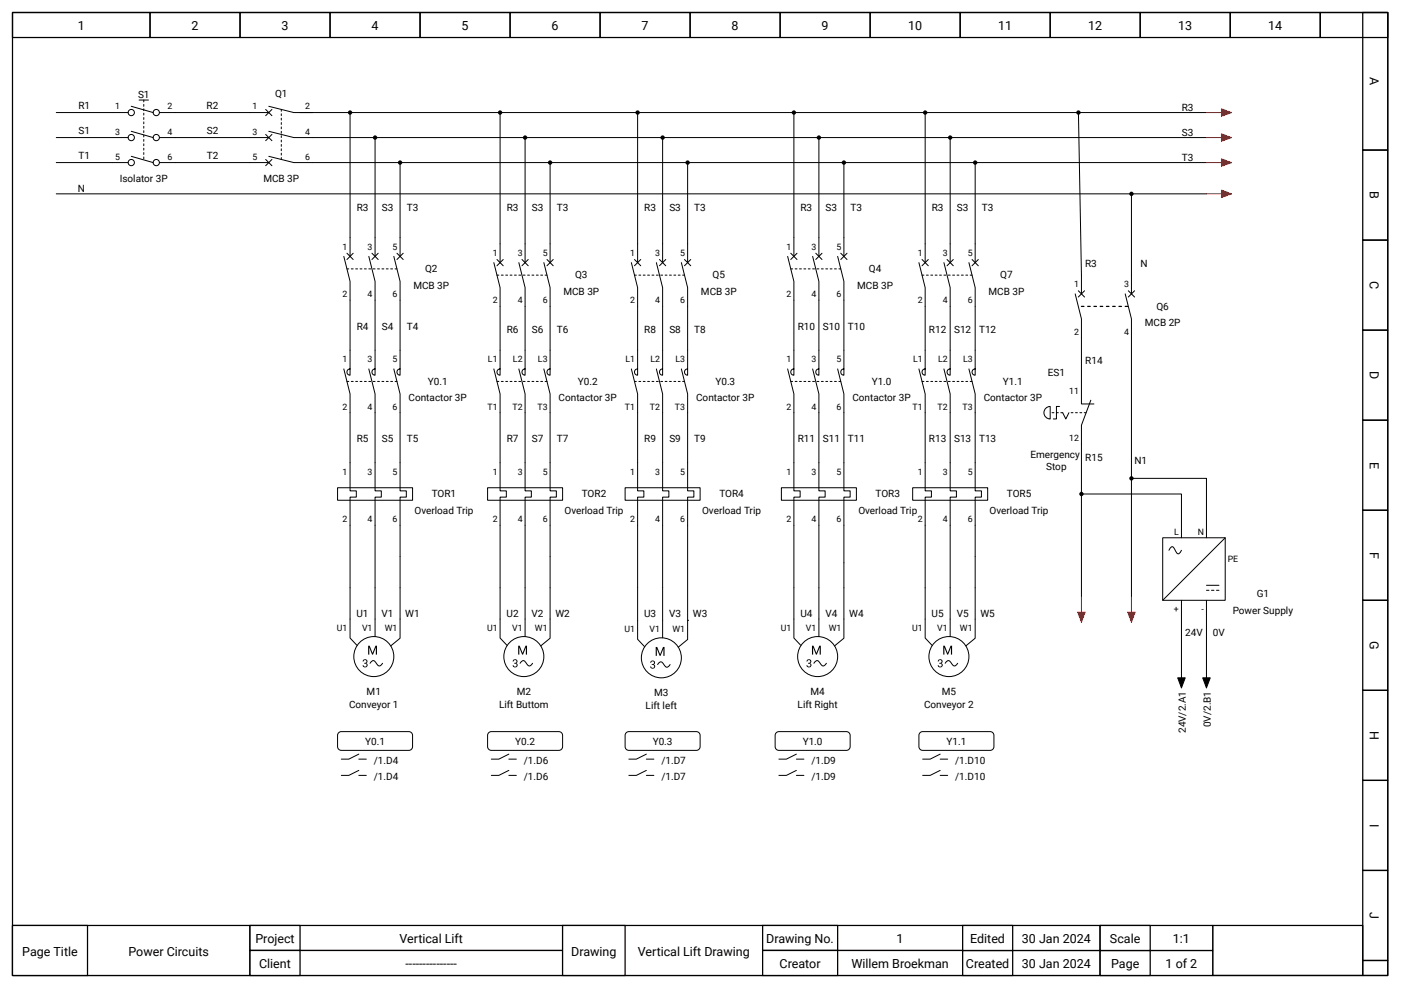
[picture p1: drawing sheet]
<svg xmlns="http://www.w3.org/2000/svg" width="297mm" height="210mm" viewBox="0 0 297 210" stroke-linecap="round" stroke-linejoin="round" font-family="sans-serif">
<path d="M256.6 195.8h31.8v10.6h-31.8z" fill-rule="evenodd" fill="#fff" stroke="#000" stroke-width=".26"/>
<g fill="none" stroke="#000" stroke-width=".26">
<path d="M2.6 2.6h291.1v203.8h-291.1zM2.6 2.6h29.1v5.3h-29.1zM31.7 2.6h19.1v5.3h-19.1zM50.8 2.6h19v5.3h-19zM69.8 2.6h19.1v5.3h-19.1zM88.9 2.6h19v5.3h-19zM107.9 2.6h19.1v5.3h-19.1zM127 2.6h19v5.3h-19zM146 2.6h19.1v5.3h-19.1zM165.1 2.6h19v5.3h-19zM184.1 2.6h19.1v5.3h-19.1zM203.2 2.6h19v5.3h-19z"/>
<path d="M222.2 2.6h19.1v5.3h-19.1zM241.3 2.6h19v5.3h-19zM260.3 2.6h19.1v5.3h-19.1zM279.4 2.6h14.3v5.3h-14.3zM288.4 2.6h5.3v29.1h-5.3zM288.4 31.7h5.3v19.1h-5.3zM288.4 50.8h5.3v19h-5.3zM288.4 69.8h5.3v19.1h-5.3zM288.4 88.9h5.3v19h-5.3zM288.4 107.9h5.3v19.1h-5.3zM288.4 127h5.3v19h-5.3zM288.4 146h5.3v19.1h-5.3z"/>
<path d="M288.4 165.1h5.3v19h-5.3zM288.4 184.1h5.3v19.1h-5.3zM288.4 203.2h5.3v3.2h-5.3z"/>
</g>
<g fill="#fff" stroke="#000" stroke-width=".26">
<path d="M2.6 195.8h50.3v10.6h-50.3z" fill-rule="evenodd"/>
<path d="M2.6 195.8h15.9v10.6h-15.9z" fill-rule="evenodd"/>
<path d="M52.9 195.8h66.2v5.3h-66.2z" fill-rule="evenodd"/>
<path d="M52.9 195.8h10.6v5.3h-10.6z" fill-rule="evenodd"/>
<path d="M52.9 201.1h66.2v5.3h-66.2z" fill-rule="evenodd"/>
<path d="M52.9 201.1h10.6v5.3h-10.6z" fill-rule="evenodd"/>
<path d="M119.1 195.8h42.3v10.6h-42.3z" fill-rule="evenodd"/>
<path d="M119.1 195.8h13.2v10.6h-13.2z" fill-rule="evenodd"/>
<path d="M161.4 195.8h42.3v5.3h-42.3z" fill-rule="evenodd"/>
<path d="M161.4 195.8h15.9v5.3h-15.9z" fill-rule="evenodd"/>
<path d="M161.4 201.1h42.3v5.3h-42.3z" fill-rule="evenodd"/>
<path d="M161.4 201.1h15.9v5.3h-15.9z" fill-rule="evenodd"/>
<path d="M203.7 201.1h29.1v5.3h-29.1z" fill-rule="evenodd"/>
<path d="M203.7 201.1h10.6v5.3h-10.6z" fill-rule="evenodd"/>
<path d="M203.7 195.8h29.1v5.3h-29.1z" fill-rule="evenodd"/>
<path d="M203.7 195.8h10.6v5.3h-10.6z" fill-rule="evenodd"/>
<path d="M232.8 201.1h23.8v5.3h-23.8z" fill-rule="evenodd"/>
<path d="M232.8 201.1h10.6v5.3h-10.6z" fill-rule="evenodd"/>
<path d="M232.8 195.8h23.8v5.3h-23.8z" fill-rule="evenodd"/>
<path d="M232.8 195.8h10.6v5.3h-10.6z" fill-rule="evenodd"/>
</g>
<path d="M11.9 23.8h11.9M11.9 29.1h11.9M11.9 34.4h11.9" fill="none" stroke="#000" stroke-width=".21"/>
<g fill="#fff" stroke="#000" stroke-width=".21">
<circle cx="27.8" cy="23.8" r=".66"/>
<circle cx="33.1" cy="23.8" r=".66"/>
</g>
<path d="M23.8 23.8h3.3M27.8 22.5l4.6 1.3M33.7 23.8h3.3" fill="none" stroke="#000" stroke-width=".21"/>
<g fill="#fff" stroke="#000" stroke-width=".21">
<circle cx="27.8" cy="29.1" r=".66"/>
<circle cx="33.1" cy="29.1" r=".66"/>
</g>
<path d="M23.8 29.1h3.3M27.8 27.8l4.6 1.3M33.7 29.1h3.3" fill="none" stroke="#000" stroke-width=".21"/>
<g fill="#fff" stroke="#000" stroke-width=".21">
<circle cx="27.8" cy="34.4" r=".66"/>
<circle cx="33.1" cy="34.4" r=".66"/>
</g>
<g fill="none" stroke="#000" stroke-width=".21">
<path d="M23.8 34.4h3.3M27.8 33.1l4.6 1.3M29.4 21.2h2M33.7 34.4h23.2M37 23.8h19.9M37 29.1h19.9M56.2 23.2l1.3 1.3M56.2 28.4l1.3 1.4M56.2 33.7l1.3 1.4M56.9 22.5l5.3 1.3h3.9M56.9 27.8l5.3 1.3h193.1M56.9 33.1l5.3 1.3h193.1"/>
<path d="M57.5 23.2l-1.3 1.3M57.5 28.4l-1.3 1.4M57.5 33.7l-1.3 1.4M63.5 23.8h191.8M11.9 41h243.4"/>
</g>
<path d="M30.4 21.2v12.5M59.5 33.7v-10.5" fill="none" stroke="#000" stroke-width=".21" stroke-dasharray=".4 .5"/>
<path d="M74.1 74.1v5.3a.66 .66 0 0 1-.7-.7 .66 .66 0 0 1 .7-.6z" fill-rule="evenodd" fill="#fff" stroke="#000" stroke-width=".21"/>
<path d="M72.8 78.1l1.3 5.2v4M78.1 78.1l1.3 5.2v4M83.3 78.1l1.4 5.2v4" fill="none" stroke="#000" stroke-width=".21"/>
<path d="M84 80.7h-10.6" fill="none" stroke="#000" stroke-width=".21" stroke-dasharray=".4 .5"/>
<g fill="#fff" stroke="#000" stroke-width=".21">
<path d="M79.4 74.1v5.3a.66 .66 0 0 1-.7-.7 .66 .66 0 0 1 .7-.6z" fill-rule="evenodd"/>
<path d="M84.7 74.1v5.3a.66 .66 0 0 1-.7-.7 .66 .66 0 0 1 .7-.6z" fill-rule="evenodd"/>
<circle cx="79.1" cy="138.9" r="4.2"/>
</g>
<g fill="#000">
<path d="M77.9 136.6h.3l.6 1.5 .7-1.5h.3v1.9h-.3l.1-1.5-.7 1.5h-.2l-.6-1.5 .1 1.5h-.3z" fill-rule="evenodd"/>
<path d="M76.9 139.6l.4-.1 .3 .1 .2 .4-.3 .3 .2 .2a.53 .53 0 0 1-.3 .7 .53 .53 0 0 1-.7-.5h.2a.32 .32 0 0 0 .5 .3 .32 .32 0 0 0 0-.6h-.3v-.2l.4-.1v-.4h-.3l-.2 .2h-.3z" fill-rule="evenodd"/>
</g>
<g fill="none" stroke="#000" stroke-width=".21">
<path d="M74.1 23.8v26.5M79.4 29.1v21.2M84.7 34.4v15.9M74.1 63.5v10.6M79.4 63.5v10.6M84.7 63.5v10.6M74.1 87.3v15.9M79.4 87.3v15.9M84.7 87.3v15.9M74.1 105.8v29.2l1.4 1.5M79.4 105.8v28.9M84.7 105.8v5.3"/>
<path d="M84.7 124.4v10.6l-2 1.6M78.3 140.3l.4-.4a.77 .77 0 0 1 1.1 .6l.4 .4 .4-.1 .4-.5"/>
</g>
<g fill="#000">
<circle cx="74.1" cy="23.8" r=".46"/>
<circle cx="79.4" cy="29.1" r=".46"/>
<circle cx="84.7" cy="34.4" r=".46"/>
</g>
<path d="M71.4 103.2h15.9v2.6h-15.9z" fill-rule="evenodd" fill="#fff" stroke="#000" stroke-width=".21"/>
<g fill="none" stroke="#000" stroke-width=".21">
<path d="M72.8 54.2l1.3 5.3v4M73.4 53.6l1.3 1.3M74.1 50.3v3.9M74.7 53.6l-1.3 1.3M78.1 54.2l1.3 5.3v4M78.7 53.6l1.3 1.3M79.4 50.3v3.9M80 53.6l-1.3 1.3M83.3 54.2l1.4 5.3v4M84 53.6l1.3 1.3M84.7 50.3v3.9M85.3 53.6l-1.3 1.3"/>
<path d="M74.1 103.2v.6h1.3v1.4h-1.3v.6M79.4 103.2v.6h1.3v1.4h-1.3v.6M84.7 103.2v.6h1.3v1.4h-1.3v.6"/>
</g>
<path d="M84 56.9h-10.6" fill="none" stroke="#000" stroke-width=".21" stroke-dasharray=".4 .5"/>
<path d="M105.8 74.1v5.3a.66 .66 0 0 1-.6-.7 .66 .66 0 0 1 .6-.6z" fill-rule="evenodd" fill="#fff" stroke="#000" stroke-width=".21"/>
<path d="M104.5 78.1l1.3 5.2v4M109.8 78.1l1.3 5.2v4M115.1 78.1l1.3 5.2v4" fill="none" stroke="#000" stroke-width=".21"/>
<path d="M115.8 80.7h-10.6" fill="none" stroke="#000" stroke-width=".21" stroke-dasharray=".4 .5"/>
<g fill="#fff" stroke="#000" stroke-width=".21">
<path d="M111.1 74.1v5.3a.66 .66 0 0 1-.6-.7 .66 .66 0 0 1 .6-.6z" fill-rule="evenodd"/>
<path d="M116.4 74.1v5.3a.66 .66 0 0 1-.6-.7 .66 .66 0 0 1 .6-.6z" fill-rule="evenodd"/>
<circle cx="110.9" cy="138.9" r="4.2"/>
</g>
<g fill="#000">
<path d="M109.7 136.6h.3l.6 1.5 .6-1.5h.3v1.9h-.2v-1.5l-.6 1.5h-.2l-.6-1.5v1.5h-.2z" fill-rule="evenodd"/>
<path d="M108.6 139.6l.4-.1 .4 .1 .1 .4-.2 .3 .2 .2a.53 .53 0 0 1-.4 .7 .53 .53 0 0 1-.6-.5h.2a.32 .32 0 0 0 .5 .3 .32 .32 0 0 0 0-.6h-.4v-.2l.5-.1-.1-.4h-.3l-.2 .2h-.2z" fill-rule="evenodd"/>
</g>
<g fill="none" stroke="#000" stroke-width=".21">
<path d="M105.8 23.8v27.8M111.1 29.1v22.5M116.4 34.4v17.2M105.8 64.8v9.3M111.1 64.8v9.3M116.4 64.8v9.3M105.8 87.3v15.9M111.1 87.3v15.9M116.4 87.3v15.9M105.8 105.8v29.2l1.5 1.5M111.1 105.8v28.9M116.4 105.8v5.3"/>
<path d="M116.4 124.4v10.6l-2 1.6M110.1 140.3l.4-.4a.77 .77 0 0 1 1 .6l.5 .4 .3-.1 .4-.5"/>
</g>
<g fill="#000">
<circle cx="105.8" cy="23.8" r=".46"/>
<circle cx="111.1" cy="29.1" r=".46"/>
<circle cx="116.4" cy="34.4" r=".46"/>
</g>
<path d="M103.2 103.2h15.9v2.6h-15.9z" fill-rule="evenodd" fill="#fff" stroke="#000" stroke-width=".21"/>
<g fill="none" stroke="#000" stroke-width=".21">
<path d="M104.5 55.6l1.3 5.3v3.9M105.2 54.9l1.3 1.3M105.8 51.6v4M106.5 54.9l-1.3 1.3M109.8 55.6l1.3 5.3v3.9M110.5 54.9l1.3 1.3M111.1 51.6v4M111.8 54.9l-1.3 1.3M115.1 55.6l1.3 5.3v3.9M115.8 54.9l1.3 1.3M116.4 51.6v4M117.1 54.9l-1.3 1.3"/>
<path d="M105.8 103.2v.6h1.4v1.4h-1.4v.6M111.1 103.2v.6h1.3v1.4h-1.3v.6M116.4 103.2v.6h1.3v1.4h-1.3v.6"/>
</g>
<path d="M115.8 58.2h-10.6" fill="none" stroke="#000" stroke-width=".21" stroke-dasharray=".4 .5"/>
<path d="M168 74.1v5.3a.66 .66 0 0 1-.7-.7 .66 .66 0 0 1 .7-.6z" fill-rule="evenodd" fill="#fff" stroke="#000" stroke-width=".21"/>
<path d="M166.7 78.1l1.3 5.2v4M172 78.1l1.3 5.2v4M177.3 78.1l1.3 5.2v4" fill="none" stroke="#000" stroke-width=".21"/>
<path d="M177.9 80.7h-10.6" fill="none" stroke="#000" stroke-width=".21" stroke-dasharray=".4 .5"/>
<g fill="#fff" stroke="#000" stroke-width=".21">
<path d="M173.3 74.1v5.3a.66 .66 0 0 1-.7-.7 .66 .66 0 0 1 .7-.6z" fill-rule="evenodd"/>
<path d="M178.6 74.1v5.3a.66 .66 0 0 1-.7-.7 .66 .66 0 0 1 .7-.6z" fill-rule="evenodd"/>
<circle cx="173" cy="138.9" r="4.2"/>
</g>
<g fill="#000">
<path d="M171.8 136.6h.4l.6 1.5 .6-1.5h.3v1.9h-.2v-1.5l-.6 1.5h-.2l-.6-1.5v1.5h-.3z" fill-rule="evenodd"/>
<path d="M170.8 139.6l.4-.1 .4 .1 .1 .4-.3 .3 .3 .2a.53 .53 0 0 1-.4 .7 .53 .53 0 0 1-.6-.5h.2a.32 .32 0 0 0 .5 .3 .32 .32 0 0 0 0-.6h-.4v-.2l.4-.1v-.4h-.3l-.2 .2h-.2z" fill-rule="evenodd"/>
</g>
<g fill="none" stroke="#000" stroke-width=".21">
<path d="M168 23.8v26.5M173.3 29.1v21.2M178.6 34.4v15.9M168 63.5v10.6M173.3 63.5v10.6M178.6 63.5v10.6M168 87.3v15.9M173.3 87.3v15.9M178.6 87.3v15.9M168 105.8v29.2l1.5 1.5M173.3 105.8v28.9M178.6 105.8v5.3"/>
<path d="M178.6 124.4v10.6l-2 1.6M172.2 140.3l.4-.4a.77 .77 0 0 1 1.1 .6l.5 .4 .3-.1 .4-.5"/>
</g>
<g fill="#000">
<circle cx="168" cy="23.8" r=".46"/>
<circle cx="173.3" cy="29.1" r=".46"/>
<circle cx="178.6" cy="34.4" r=".46"/>
</g>
<path d="M165.4 103.2h15.8v2.6h-15.8z" fill-rule="evenodd" fill="#fff" stroke="#000" stroke-width=".21"/>
<g fill="none" stroke="#000" stroke-width=".21">
<path d="M166.7 54.2l1.3 5.3v4M167.3 53.6l1.4 1.3M168 50.3v3.9M168.7 53.6l-1.4 1.3M172 54.2l1.3 5.3v4M172.6 53.6l1.4 1.3M173.3 50.3v3.9M174 53.6l-1.4 1.3M177.3 54.2l1.3 5.3v4M177.9 53.6l1.4 1.3M178.6 50.3v3.9M179.3 53.6l-1.4 1.3"/>
<path d="M84.7 111.1v13.3M116.4 111.1v13.3M168 103.2v.6h1.3v1.4h-1.3v.6M173.3 103.2v.6h1.3v1.4h-1.3v.6M178.6 103.2v.6h1.3v1.4h-1.3v.6M178.6 111.1v13.3"/>
</g>
<path d="M177.9 56.9h-10.6" fill="none" stroke="#000" stroke-width=".21" stroke-dasharray=".4 .5"/>
<g fill="#f00" stroke="#f00" stroke-width=".21">
<path d="M255.3 23.8h5.3l-2.1 .8v-1.6l2.1 .8z" fill-rule="evenodd"/>
<path d="M255.3 29.1h5.3l-2.1 .8v-1.6l2.1 .8z" fill-rule="evenodd"/>
<path d="M255.3 34.4h5.3l-2.1 .8v-1.6l2.1 .8z" fill-rule="evenodd"/>
<path d="M255.3 41h5.3l-2.1 .8v-1.6l2.1 .8z" fill-rule="evenodd"/>
</g>
<path d="M246.1 113.8h13.2v13.2h-13.2z" fill-rule="evenodd" fill="#fff" stroke="#000" stroke-width=".21"/>
<g fill="none" stroke="#000" stroke-width=".21">
<path d="M228.2 23.8l.7 38.4M239.4 41v21.2M227.5 62.2l1.4 5.3v3.9M228.2 61.5l1.3 1.3M229.5 61.5l-1.3 1.3M238.1 62.2l1.3 5.3v3.9M238.8 61.5l1.3 1.3M240.1 61.5l-1.3 1.3M228.9 80.7v4.8h2.6M230.8 84.7l-1.9 5.3v3.9M247.4 116.4l.6-.7a1.54 1.54 0 0 1 1 1.2l.4 .3 .6-.8M259.3 113.8l-13.2 13.2"/>
<path d="M255.3 123.8h2.7M255.3 124.9h.6M256.4 124.9h.5M257.4 124.9h.6"/>
</g>
<g fill="#000">
<circle cx="228.2" cy="23.8" r=".46"/>
<circle cx="239.4" cy="41" r=".46"/>
</g>
<path d="M228.9 64.8h10.5" fill="none" stroke="#000" stroke-width=".26" stroke-dasharray=".5 .8"/>
<path d="M221.5 86.2l.7-.2v2.6a1.32 1.32 0 0 1-1.2-.9 1.32 1.32 0 0 1 .5-1.5z" fill-rule="evenodd" fill="#fff" stroke="#000" stroke-width=".21"/>
<path d="M224.9 87.3h-2.7M229.9 87.3h-3.7" fill="none" stroke="#000" stroke-width=".21" stroke-dasharray=".4 .5"/>
<path d="M228.9 71.4v9.3M239.4 71.4v54.9M224.2 86h-.6v2.6h-.7M224.9 87.3l.7 1.3 .6-1.3M228.9 93.9v32.4M228.9 104.5h21.1v9.3M239.4 101.2h15.9v12.6M250 127v13.2M255.3 127v13.2" fill="none" stroke="#000" stroke-width=".21"/>
<g fill="#000">
<circle cx="228.9" cy="104.5" r=".46"/>
<circle cx="239.4" cy="101.2" r=".46"/>
</g>
<g fill="#f00" stroke="#f00" stroke-width=".21">
<path d="M228.9 126.3v5.3l-.8-2.1h1.6l-.8 2.1z" fill-rule="evenodd"/>
<path d="M239.4 126.3v5.3l-.7-2.1h1.5l-.8 2.1z" fill-rule="evenodd"/>
</g>
<g fill="#000" stroke="#000" stroke-width=".21">
<path d="M250 140.2v5.3l-.8-2.1h1.6l-.8 2.1z" fill-rule="evenodd"/>
<path d="M255.3 140.2v5.3l-.8-2.1h1.6l-.8 2.1z" fill-rule="evenodd"/>
</g>
<path d="M134.9 74.1v5.3a.66 .66 0 0 1-.6-.7 .66 .66 0 0 1 .6-.6z" fill-rule="evenodd" fill="#fff" stroke="#000" stroke-width=".21"/>
<path d="M133.6 78.1l1.3 5.2v4M138.9 78.1l1.3 5.2v4M144.2 78.1l1.3 5.2v4" fill="none" stroke="#000" stroke-width=".21"/>
<path d="M144.9 80.7h-10.6" fill="none" stroke="#000" stroke-width=".21" stroke-dasharray=".4 .5"/>
<g fill="#fff" stroke="#000" stroke-width=".21">
<path d="M140.2 74.1v5.3a.66 .66 0 0 1-.6-.7 .66 .66 0 0 1 .6-.6z" fill-rule="evenodd"/>
<path d="M145.5 74.1v5.3a.66 .66 0 0 1-.6-.7 .66 .66 0 0 1 .6-.6z" fill-rule="evenodd"/>
<circle cx="140" cy="139.2" r="4.2"/>
</g>
<g fill="#000">
<path d="M138.8 136.9h.3l.6 1.5 .6-1.5h.3v1.9h-.2v-1.6l-.6 1.6h-.2l-.6-1.6v1.6h-.2z" fill-rule="evenodd"/>
<path d="M137.7 139.9l.4-.2 .4 .2 .1 .4-.2 .3 .2 .1a.53 .53 0 0 1-.3 .8 .53 .53 0 0 1-.7-.5h.2a.32 .32 0 0 0 .5 .3 .32 .32 0 0 0 0-.6h-.4v-.2l.5-.1-.1-.4-.3-.1-.2 .3h-.2z" fill-rule="evenodd"/>
</g>
<g fill="none" stroke="#000" stroke-width=".21">
<path d="M134.9 23.8v27.8M140.2 29.1v22.5M145.5 34.4v17.2M134.9 64.8v9.3M140.2 64.8v9.3M145.5 64.8v9.3M134.9 87.3v15.9M140.2 87.3v15.9M145.5 87.3v15.9M134.9 105.8v29.4l1.5 1.6M140.2 105.8v29.1M145.5 105.8v5.3"/>
<path d="M145.5 131.2v4.1l-1.9 1.6M145.5 131.2h.1M139.2 140.6l.4-.5a.77 .77 0 0 1 1 .7l.5 .4 .3-.2 .4-.4"/>
</g>
<g fill="#000">
<circle cx="134.9" cy="23.8" r=".46"/>
<circle cx="140.2" cy="29.1" r=".46"/>
<circle cx="145.5" cy="34.4" r=".46"/>
</g>
<path d="M132.3 103.2h15.9v2.6h-15.9z" fill-rule="evenodd" fill="#fff" stroke="#000" stroke-width=".21"/>
<g fill="none" stroke="#000" stroke-width=".21">
<path d="M133.6 55.6l1.3 5.3v3.9M134.3 54.9l1.3 1.3M134.9 51.6v4M135.6 54.9l-1.3 1.3M138.9 55.6l1.3 5.3v3.9M139.6 54.9l1.3 1.3M140.2 51.6v4M140.9 54.9l-1.3 1.3M144.2 55.6l1.3 5.3v3.9M144.9 54.9l1.3 1.3M145.5 51.6v4M146.2 54.9l-1.3 1.3"/>
<path d="M134.9 103.2v.6h1.4v1.4h-1.4v.6M140.2 103.2v.6h1.4v1.4h-1.4v.6M145.5 103.2v.6h1.3v1.4h-1.3v.6M145.5 111.1v20.1"/>
</g>
<path d="M144.9 58.2h-10.6" fill="none" stroke="#000" stroke-width=".21" stroke-dasharray=".4 .5"/>
<path d="M195.8 74.1v5.3a.66 .66 0 0 1-.7-.7 .66 .66 0 0 1 .7-.6z" fill-rule="evenodd" fill="#fff" stroke="#000" stroke-width=".21"/>
<path d="M194.5 78.1l1.3 5.2v4M199.8 78.1l1.3 5.2v4M205.1 78.1l1.3 5.2v4" fill="none" stroke="#000" stroke-width=".21"/>
<path d="M205.7 80.7h-10.6" fill="none" stroke="#000" stroke-width=".21" stroke-dasharray=".4 .5"/>
<g fill="#fff" stroke="#000" stroke-width=".21">
<path d="M201.1 74.1v5.3a.66 .66 0 0 1-.7-.7 .66 .66 0 0 1 .7-.6z" fill-rule="evenodd"/>
<path d="M206.4 74.1v5.3a.66 .66 0 0 1-.7-.7 .66 .66 0 0 1 .7-.6z" fill-rule="evenodd"/>
<circle cx="200.8" cy="138.9" r="4.2"/>
</g>
<g fill="#000">
<path d="M199.6 136.6h.3l.7 1.5 .6-1.5h.3v1.9h-.3l.1-1.5-.7 1.5h-.1l-.7-1.5 .1 1.5h-.3z" fill-rule="evenodd"/>
<path d="M198.6 139.6l.4-.1 .3 .1 .2 .4-.3 .3 .2 .2a.53 .53 0 0 1-.3 .7 .53 .53 0 0 1-.7-.5h.3a.32 .32 0 0 0 .4 .3 .32 .32 0 0 0 0-.6h-.3v-.2l.4-.1v-.4h-.3l-.2 .2h-.2z" fill-rule="evenodd"/>
</g>
<g fill="none" stroke="#000" stroke-width=".21">
<path d="M195.8 23.8v27.8M201.1 29.1v22.5M206.4 34.4v17.2M195.8 64.8v9.3M201.1 64.8v9.3M206.4 64.8v9.3M195.8 87.3v15.9M201.1 87.3v15.9M206.4 87.3v15.9M195.8 105.8v29.2l1.4 1.5M201.1 105.8v28.9M206.4 105.8v5.3"/>
<path d="M206.4 124.4v10.6l-2 1.6M200 140.3l.4-.4a.77 .77 0 0 1 1.1 .6l.5 .4 .3-.1 .4-.5"/>
</g>
<g fill="#000">
<circle cx="195.8" cy="23.8" r=".46"/>
<circle cx="201.1" cy="29.1" r=".46"/>
<circle cx="206.4" cy="34.4" r=".46"/>
</g>
<path d="M193.1 103.2h15.9v2.6h-15.9z" fill-rule="evenodd" fill="#fff" stroke="#000" stroke-width=".21"/>
<g fill="none" stroke="#000" stroke-width=".21">
<path d="M194.5 55.6l1.3 5.3v3.9M195.1 54.9l1.4 1.3M195.8 51.6v4M196.5 54.9l-1.4 1.3M199.8 55.6l1.3 5.3v3.9M200.4 54.9l1.3 1.3M201.1 51.6v4M201.7 54.9l-1.3 1.3M205.1 55.6l1.3 5.3v3.9M205.7 54.9l1.3 1.3M206.4 51.6v4M207 54.9l-1.3 1.3"/>
<path d="M195.8 103.2v.6h1.3v1.4h-1.3v.6M201.1 103.2v.6h1.3v1.4h-1.3v.6M206.4 103.2v.6h1.3v1.4h-1.3v.6M206.4 111.1v13.3"/>
</g>
<path d="M205.7 58.2h-10.6" fill="none" stroke="#000" stroke-width=".21" stroke-dasharray=".4 .5"/>
<path d="M71.7 155l.5-.2h14.3a.79 .79 0 0 1 .8 .8v2.4a.79 .79 0 0 1-.8 .7h-14.3a.79 .79 0 0 1-.8-.7v-2.4z" fill-rule="evenodd" fill="#fff" stroke="#000" stroke-width=".21"/>
<path d="M75.9 159.5l-2.1 1.1h-1.6M75.9 163l-2.1 1h-1.6M75.9 160.6h1.6M75.9 164h1.6" fill="none" stroke="#000" stroke-width=".21"/>
<path d="M103.4 155l.6-.2h14.3a.79 .79 0 0 1 .8 .8v2.4a.79 .79 0 0 1-.8 .7h-14.3a.79 .79 0 0 1-.8-.7v-2.4z" fill-rule="evenodd" fill="#fff" stroke="#000" stroke-width=".21"/>
<path d="M107.7 159.5l-2.1 1.1h-1.6M107.7 163l-2.1 1h-1.6M107.7 160.6h1.6M107.7 164h1.6" fill="none" stroke="#000" stroke-width=".21"/>
<path d="M132.5 155l.6-.2h14.3a.79 .79 0 0 1 .8 .8v2.4a.79 .79 0 0 1-.8 .7h-14.3a.79 .79 0 0 1-.8-.7v-2.4z" fill-rule="evenodd" fill="#fff" stroke="#000" stroke-width=".21"/>
<path d="M136.8 159.5l-2.1 1.1h-1.6M136.8 163l-2.1 1h-1.6M136.8 160.6h1.6M136.8 164h1.6" fill="none" stroke="#000" stroke-width=".21"/>
<path d="M164.3 155l.5-.2h14.3a.79 .79 0 0 1 .8 .8v2.4a.79 .79 0 0 1-.8 .7h-14.3a.79 .79 0 0 1-.8-.7v-2.4z" fill-rule="evenodd" fill="#fff" stroke="#000" stroke-width=".21"/>
<path d="M168.5 159.5l-2.1 1.1h-1.6M168.5 163l-2.1 1h-1.6M168.5 160.6h1.6M168.5 164h1.6" fill="none" stroke="#000" stroke-width=".21"/>
<path d="M194.7 155l.6-.2h14.2a.79 .79 0 0 1 .8 .8v2.4a.79 .79 0 0 1-.8 .7h-14.2a.79 .79 0 0 1-.8-.7v-2.4z" fill-rule="evenodd" fill="#fff" stroke="#000" stroke-width=".21"/>
<path d="M199 159.5l-2.2 1.1h-1.5M199 163l-2.2 1h-1.5M199 160.6h1.6M199 164h1.6" fill="none" stroke="#000" stroke-width=".21"/>
<g font-size="2.6">
<text x="16.5" y="6.4">1</text>
<text x="40.5" y="6.4">2</text>
<text x="59.6" y="6.4">3</text>
<text x="78.6" y="6.4">4</text>
<text x="97.7" y="6.4">5</text>
<text x="116.7" y="6.4">6</text>
<text x="135.8" y="6.4">7</text>
<text x="154.8" y="6.4">8</text>
<text x="173.9" y="6.4">9</text>
<text x="192.2" y="6.4">10</text>
<text x="211.2" y="6.4">11</text>
<text x="230.3" y="6.4">12</text>
<text x="249.3" y="6.4">13</text>
<text x="268.4" y="6.4">14</text>
<text x="289.9" y="16.3" transform="rotate(90 289.9 16.3)">A</text>
<text x="289.9" y="40.5" transform="rotate(90 289.9 40.5)">B</text>
<text x="289.9" y="59.5" transform="rotate(90 289.9 59.5)">C</text>
<text x="289.9" y="78.5" transform="rotate(90 289.9 78.5)">D</text>
<text x="289.9" y="97.7" transform="rotate(90 289.9 97.7)">E</text>
<text x="289.9" y="116.7" transform="rotate(90 289.9 116.7)">F</text>
<text x="289.9" y="135.6" transform="rotate(90 289.9 135.6)">G</text>
<text x="289.9" y="154.6" transform="rotate(90 289.9 154.6)">H</text>
<text x="289.9" y="174.3" transform="rotate(90 289.9 174.3)">I</text>
<text x="289.9" y="192.9" transform="rotate(90 289.9 192.9)">J</text>
<text x="4.7" y="202.2">Page Title</text>
<text x="27.2" y="202.2">Power Circuits</text>
<text x="54" y="199.6">Project</text>
<text x="84.5" y="199.6">Vertical Lift</text>
<text x="120.9" y="202.2">Drawing</text>
<text x="135" y="202.2">Vertical Lift Drawing</text>
<text x="162.2" y="199.6">Drawing No.</text>
<text x="189.8" y="199.6">1</text>
<text x="205.3" y="199.6">Edited</text>
<text x="216.3" y="199.6">30 Jan 2024</text>
<text x="234.9" y="199.6">Scale</text>
<text x="248.2" y="199.6">1:1</text>
<text x="54.8" y="204.9">Client</text>
<text x="85.8" y="204.9">---------------</text>
<text x="165" y="204.9">Creator</text>
<text x="180.2" y="204.9">Willem Broekman</text>
<text x="204.4" y="204.9">Created</text>
<text x="216.3" y="204.9">30 Jan 2024</text>
<text x="235.1" y="204.9">Page</text>
<text x="246.7" y="204.9">1 of 2</text>
</g>
<g font-size="2.1">
<text x="16.6" y="23.1">R1</text>
<text x="29.2" y="20.8">S1</text>
<text x="43.7" y="23.1">R2</text>
<text x="58.2" y="20.5">Q1</text>
<text x="250.1" y="23.4">R3</text>
<text x="16.6" y="28.4">S1</text>
<text x="43.8" y="28.4">S2</text>
<text x="250.1" y="28.7">S3</text>
<text x="16.6" y="33.7">T1</text>
<text x="43.8" y="33.7">T2</text>
<text x="250.1" y="34">T3</text>
<text x="16.4" y="40.6">N</text>
<text x="25.3" y="38.6">Isolator 3P</text>
<text x="55.7" y="38.6">MCB 3P</text>
<text x="75.5" y="44.6">R3</text>
<text x="80.8" y="44.6">S3</text>
<text x="86.1" y="44.6">T3</text>
<text x="107.2" y="44.6">R3</text>
<text x="112.5" y="44.6">S3</text>
<text x="117.8" y="44.6">T3</text>
<text x="136.3" y="44.6">R3</text>
<text x="141.7" y="44.6">S3</text>
<text x="146.9" y="44.6">T3</text>
<text x="169.4" y="44.6">R3</text>
<text x="174.7" y="44.6">S3</text>
<text x="180" y="44.6">T3</text>
<text x="197.2" y="44.6">R3</text>
<text x="202.5" y="44.6">S3</text>
<text x="207.8" y="44.6">T3</text>
<text x="90" y="57.5">Q2</text>
<text x="121.7" y="58.9">Q3</text>
<text x="150.8" y="58.9">Q5</text>
<text x="183.9" y="57.5">Q4</text>
<text x="211.7" y="58.9">Q7</text>
<text x="229.6" y="56.5">R3</text>
<text x="241.3" y="56.5">N</text>
<text x="87.5" y="61.1">MCB 3P</text>
<text x="119.2" y="62.4">MCB 3P</text>
<text x="148.3" y="62.4">MCB 3P</text>
<text x="181.4" y="61.1">MCB 3P</text>
<text x="209.2" y="62.4">MCB 3P</text>
<text x="244.7" y="65.5">Q6</text>
<text x="75.5" y="69.7">R4</text>
<text x="80.8" y="69.7">S4</text>
<text x="86.1" y="69.7">T4</text>
<text x="107.2" y="70.4">R6</text>
<text x="112.5" y="70.4">S6</text>
<text x="117.8" y="70.4">T6</text>
<text x="136.3" y="70.4">R8</text>
<text x="141.7" y="70.4">S8</text>
<text x="146.9" y="70.4">T8</text>
<text x="168.8" y="69.7">R10</text>
<text x="174.1" y="69.7">S10</text>
<text x="179.4" y="69.7">T10</text>
<text x="196.6" y="70.4">R12</text>
<text x="201.9" y="70.4">S12</text>
<text x="207.2" y="70.4">T12</text>
<text x="242.3" y="69">MCB 2P</text>
<text x="229.7" y="77">R14</text>
<text x="90.5" y="81.4">Y0.1</text>
<text x="122.3" y="81.4">Y0.2</text>
<text x="151.4" y="81.4">Y0.3</text>
<text x="184.5" y="81.4">Y1.0</text>
<text x="212.3" y="81.4">Y1.1</text>
<text x="221.7" y="79.6">ES1</text>
<text x="86.5" y="84.9">Contactor 3P</text>
<text x="118.2" y="84.9">Contactor 3P</text>
<text x="147.3" y="84.9">Contactor 3P</text>
<text x="180.4" y="84.9">Contactor 3P</text>
<text x="208.2" y="84.9">Contactor 3P</text>
<text x="75.5" y="93.5">R5</text>
<text x="80.8" y="93.5">S5</text>
<text x="86.1" y="93.5">T5</text>
<text x="107.2" y="93.5">R7</text>
<text x="112.5" y="93.5">S7</text>
<text x="117.8" y="93.5">T7</text>
<text x="136.3" y="93.5">R9</text>
<text x="141.7" y="93.5">S9</text>
<text x="146.9" y="93.5">T9</text>
<text x="168.8" y="93.5">R11</text>
<text x="174.1" y="93.5">S11</text>
<text x="179.4" y="93.5">T11</text>
<text x="196.6" y="93.5">R13</text>
<text x="201.9" y="93.5">S13</text>
<text x="207.2" y="93.5">T13</text>
<text x="218.1" y="96.8">Emergency</text>
<text x="221.4" y="99.3">Stop</text>
<text x="229.7" y="97.5">R15</text>
<text x="240.1" y="98.2">N1</text>
<text x="91.4" y="105.2">TOR1</text>
<text x="123.1" y="105.2">TOR2</text>
<text x="152.2" y="105.2">TOR4</text>
<text x="185.3" y="105.2">TOR3</text>
<text x="213.1" y="105.2">TOR5</text>
<text x="87.7" y="108.7">Overload Trip</text>
<text x="119.5" y="108.7">Overload Trip</text>
<text x="148.6" y="108.7">Overload Trip</text>
<text x="181.7" y="108.7">Overload Trip</text>
<text x="209.4" y="108.7">Overload Trip</text>
<text x="75.4" y="130.6">U1</text>
<text x="80.8" y="130.4">V1</text>
<text x="85.8" y="130.4">W1</text>
<text x="107.2" y="130.6">U2</text>
<text x="112.5" y="130.4">V2</text>
<text x="117.5" y="130.6">W2</text>
<text x="136.3" y="130.6">U3</text>
<text x="141.6" y="130.4">V3</text>
<text x="146.6" y="130.6">W3</text>
<text x="169.4" y="130.6">U4</text>
<text x="174.7" y="130.4">V4</text>
<text x="179.7" y="130.4">W4</text>
<text x="197.2" y="130.6">U5</text>
<text x="202.5" y="130.4">V5</text>
<text x="207.5" y="130.6">W5</text>
<text x="260.9" y="129.9">Power Supply</text>
<text x="266" y="126.3">G1</text>
<text x="250.8" y="134.5">24V</text>
<text x="256.7" y="134.5">0V</text>
<text x="73.9" y="149.7">Conveyor 1</text>
<text x="77.6" y="147.1">M1</text>
<text x="105.6" y="149.7">Lift Buttom</text>
<text x="109.3" y="147.1">M2</text>
<text x="136.6" y="150">Lift left</text>
<text x="138.4" y="147.3">M3</text>
<text x="168.8" y="149.7">Lift Right</text>
<text x="171.5" y="147.1">M4</text>
<text x="195.6" y="149.7">Conveyor 2</text>
<text x="199.3" y="147.1">M5</text>
<text x="251" y="155.1" transform="rotate(-90 251 155.1)">24V/2.A1</text>
<text x="256.2" y="153.8" transform="rotate(-90 256.2 153.8)">0V/2.B1</text>
<text x="77.3" y="157.7">Y0.1</text>
<text x="79.1" y="161.7">/1.D4</text>
<text x="109" y="157.7">Y0.2</text>
<text x="110.9" y="161.7">/1.D6</text>
<text x="138.1" y="157.7">Y0.3</text>
<text x="140" y="161.7">/1.D7</text>
<text x="169.9" y="157.7">Y1.0</text>
<text x="171.7" y="161.7">/1.D9</text>
<text x="200.3" y="157.7">Y1.1</text>
<text x="202.1" y="161.7">/1.D10</text>
<text x="79.1" y="165.1">/1.D4</text>
<text x="110.9" y="165.1">/1.D6</text>
<text x="140" y="165.1">/1.D7</text>
<text x="171.7" y="165.1">/1.D9</text>
<text x="202.1" y="165.1">/1.D10</text>
</g>
<g font-size="1.9">
<text x="24.3" y="23.2">1</text>
<text x="35.5" y="23.2">2</text>
<text x="53.4" y="23.2">1</text>
<text x="64.6" y="23.2">2</text>
<text x="24.3" y="28.5">3</text>
<text x="35.5" y="28.5">4</text>
<text x="53.4" y="28.5">3</text>
<text x="64.6" y="28.5">4</text>
<text x="24.3" y="33.7">5</text>
<text x="35.5" y="33.7">6</text>
<text x="53.4" y="33.7">5</text>
<text x="64.6" y="33.7">6</text>
<text x="72.5" y="52.8">1</text>
<text x="77.8" y="52.8">3</text>
<text x="83.1" y="52.8">5</text>
<text x="166.4" y="52.8">1</text>
<text x="171.7" y="52.8">3</text>
<text x="177" y="52.8">5</text>
<text x="104.3" y="54.2">1</text>
<text x="109.6" y="54.2">3</text>
<text x="114.8" y="54.2">5</text>
<text x="133.4" y="54.2">1</text>
<text x="138.7" y="54.2">3</text>
<text x="144" y="54.2">5</text>
<text x="194.2" y="54.2">1</text>
<text x="199.5" y="54.2">3</text>
<text x="204.8" y="54.2">5</text>
<text x="72.5" y="62.9">2</text>
<text x="77.8" y="62.9">4</text>
<text x="83.1" y="62.9">6</text>
<text x="104.3" y="64.2">2</text>
<text x="109.6" y="64.2">4</text>
<text x="114.8" y="64.2">6</text>
<text x="133.4" y="64.2">2</text>
<text x="138.7" y="64.2">4</text>
<text x="144" y="64.2">6</text>
<text x="166.4" y="62.9">2</text>
<text x="171.7" y="62.9">4</text>
<text x="177" y="62.9">6</text>
<text x="194.2" y="64.2">2</text>
<text x="199.5" y="64.2">4</text>
<text x="204.8" y="64.2">6</text>
<text x="227.3" y="60.8">1</text>
<text x="237.9" y="60.8">3</text>
<text x="227.3" y="70.8">2</text>
<text x="237.9" y="70.8">4</text>
<text x="72.5" y="76.7">1</text>
<text x="77.8" y="76.7">3</text>
<text x="83.1" y="76.7">5</text>
<text x="103.3" y="76.7">L1</text>
<text x="108.6" y="76.7">L2</text>
<text x="113.9" y="76.7">L3</text>
<text x="132.4" y="76.7">L1</text>
<text x="137.7" y="76.7">L2</text>
<text x="143" y="76.7">L3</text>
<text x="166.4" y="76.7">1</text>
<text x="171.7" y="76.7">3</text>
<text x="177" y="76.7">5</text>
<text x="193.2" y="76.7">L1</text>
<text x="198.5" y="76.7">L2</text>
<text x="203.8" y="76.7">L3</text>
<text x="226.3" y="83.3">11</text>
<text x="72.5" y="86.7">2</text>
<text x="77.8" y="86.7">4</text>
<text x="83.1" y="86.7">6</text>
<text x="103.2" y="86.7">T1</text>
<text x="108.5" y="86.7">T2</text>
<text x="113.7" y="86.7">T3</text>
<text x="132.3" y="86.7">T1</text>
<text x="137.6" y="86.7">T2</text>
<text x="142.8" y="86.7">T3</text>
<text x="166.4" y="86.7">2</text>
<text x="171.7" y="86.7">4</text>
<text x="177" y="86.7">6</text>
<text x="193.1" y="86.7">T1</text>
<text x="198.4" y="86.7">T2</text>
<text x="203.7" y="86.7">T3</text>
<text x="226.3" y="93.3">12</text>
<text x="72.5" y="100.5">1</text>
<text x="77.8" y="100.5">3</text>
<text x="83.1" y="100.5">5</text>
<text x="104.3" y="100.5">1</text>
<text x="109.6" y="100.5">3</text>
<text x="114.8" y="100.5">5</text>
<text x="133.4" y="100.5">1</text>
<text x="138.7" y="100.5">3</text>
<text x="144" y="100.5">5</text>
<text x="166.4" y="100.5">1</text>
<text x="171.7" y="100.5">3</text>
<text x="177" y="100.5">5</text>
<text x="194.2" y="100.5">1</text>
<text x="199.5" y="100.5">3</text>
<text x="204.8" y="100.5">5</text>
<text x="72.5" y="110.5">2</text>
<text x="77.8" y="110.5">4</text>
<text x="83.1" y="110.5">6</text>
<text x="104.3" y="110.5">2</text>
<text x="109.6" y="110.5">4</text>
<text x="114.8" y="110.5">6</text>
<text x="133.4" y="110.5">2</text>
<text x="138.7" y="110.5">4</text>
<text x="144" y="110.5">6</text>
<text x="166.4" y="110.5">2</text>
<text x="171.7" y="110.5">4</text>
<text x="177" y="110.5">6</text>
<text x="194.2" y="110.5">2</text>
<text x="199.5" y="110.5">4</text>
<text x="204.8" y="110.5">6</text>
<text x="248.5" y="113.1">L</text>
<text x="253.5" y="113.3">N</text>
<text x="259.8" y="119">PE</text>
<text x="248.5" y="129.6">+</text>
<text x="254.3" y="129.6">-</text>
<text x="71.3" y="133.5">U1</text>
<text x="76.6" y="133.5">V1</text>
<text x="81.5" y="133.5">W1</text>
<text x="103.1" y="133.5">U1</text>
<text x="108.4" y="133.5">V1</text>
<text x="113.2" y="133.5">W1</text>
<text x="132.2" y="133.8">U1</text>
<text x="137.5" y="133.8">V1</text>
<text x="142.3" y="133.8">W1</text>
<text x="165.2" y="133.5">U1</text>
<text x="170.6" y="133.5">V1</text>
<text x="175.4" y="133.5">W1</text>
<text x="193" y="133.5">U1</text>
<text x="198.3" y="133.5">V1</text>
<text x="203.2" y="133.5">W1</text>
</g>
</svg>
